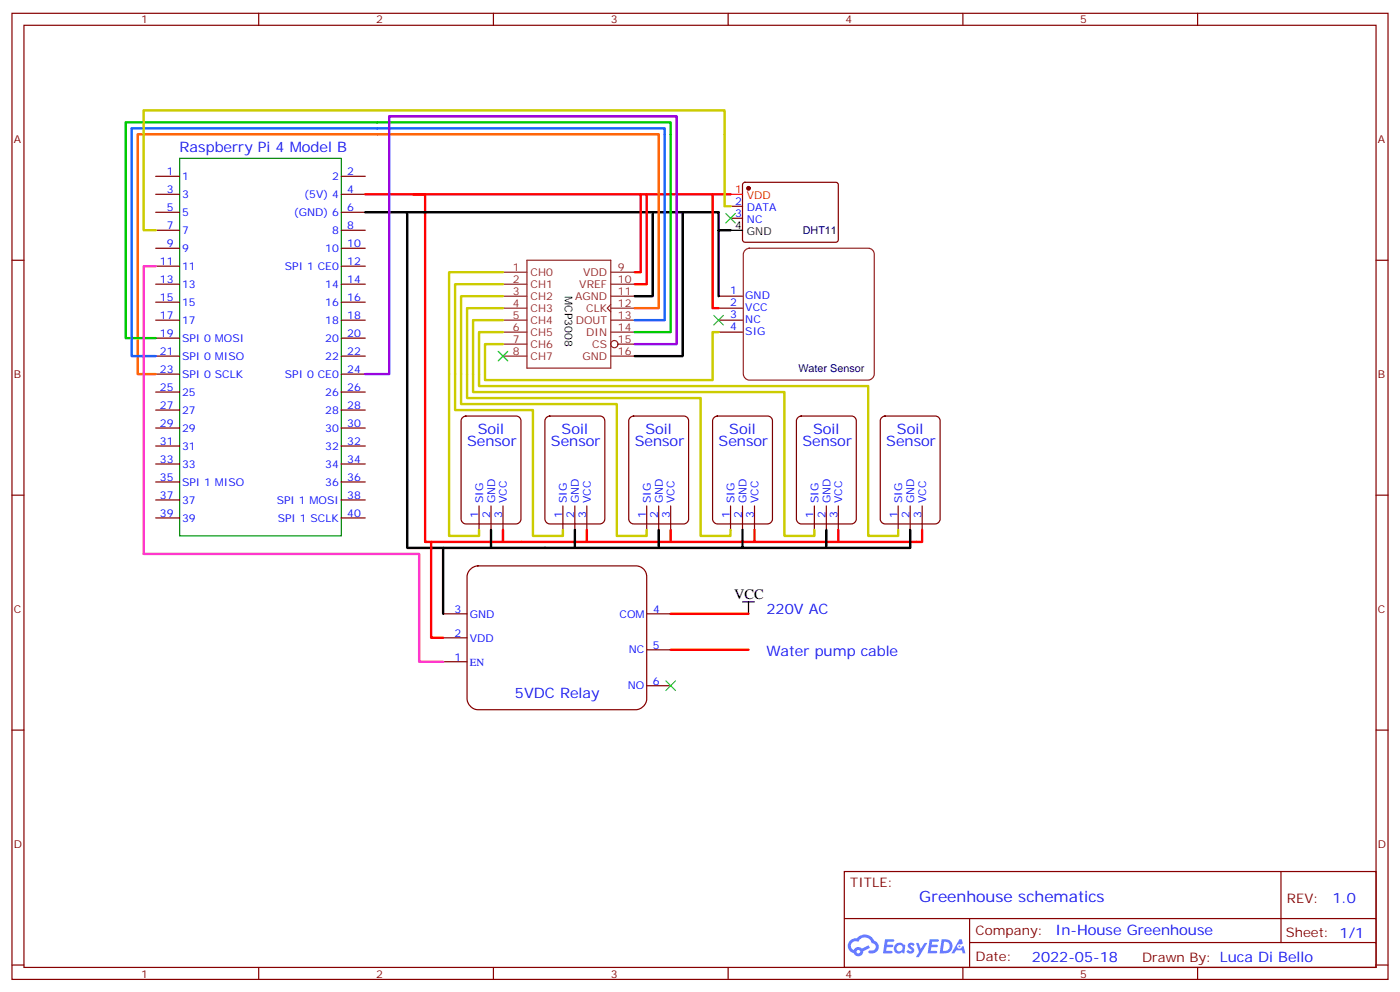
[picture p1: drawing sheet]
<svg xmlns="http://www.w3.org/2000/svg" width="412mm" height="292mm" viewBox="0 0 412 292" stroke-linecap="round" stroke-linejoin="round" font-family="sans-serif">
<g fill="#fff" stroke="#800000" stroke-width=".35">
<path d="M160.8 123l1.1-.6h14.8a1.41 1.41 0 0 1 1.5 1.5v28.9a1.51 1.51 0 0 1-1.5 1.4h-14.8a1.51 1.51 0 0 1-1.4-1.4v-28.9z"/>
<path d="M185.5 123l1.1-.6h14.8a1.41 1.41 0 0 1 1.4 1.5v28.9a1.51 1.51 0 0 1-1.4 1.4h-14.8a1.51 1.51 0 0 1-1.4-1.4v-28.9z"/>
<path d="M210.2 123l1.1-.6h14.8a1.41 1.41 0 0 1 1.4 1.5v28.9a1.51 1.51 0 0 1-1.4 1.4h-14.8a1.51 1.51 0 0 1-1.4-1.4v-28.9z"/>
<path d="M234.9 123l1.1-.6h14.8a1.41 1.41 0 0 1 1.4 1.5v28.9a1.51 1.51 0 0 1-1.4 1.4h-14.8a1.51 1.51 0 0 1-1.4-1.4v-28.9z"/>
<path d="M259.6 123l1.1-.6h14.8a1.41 1.41 0 0 1 1.4 1.5v28.9a1.51 1.51 0 0 1-1.4 1.4h-14.8a1.51 1.51 0 0 1-1.4-1.4v-28.9z"/>
<path d="M136.1 123l1.1-.6h14.8a1.41 1.41 0 0 1 1.5 1.5v28.9a1.51 1.51 0 0 1-1.5 1.4h-14.8a1.51 1.51 0 0 1-1.4-1.4v-28.9z"/>
</g>
<g fill="none" stroke="#870000" stroke-width=".35">
<path d="M3.5 3.9h405.4v284.4h-405.4zM7.1 7.4h398.2v277.3h-398.2zM76.2 3.9v3.5M145.3 3.9v3.5M214.5 3.9v3.5M283.6 3.9v3.5M352.8 3.9v3.5M3.5 76.6h3.6M405.3 76.6h3.6M3.5 145.7h3.6M405.3 145.7h3.6M3.5 214.9h3.6"/>
<path d="M405.3 214.9h3.6M248.7 256.5h156.6v28.2h-156.6zM377.3 256.5v20.9M248.7 270.4h156.5M285.6 277.4h119.6M285.6 270.4v14.1M3.5 284h3.6M76.2 284.7v3.6M145.3 284.7v3.6M214.5 284.7v3.6M283.6 284.7v3.6M352.8 284.7v3.6"/>
<path d="M405.3 284h3.6"/>
</g>
<g fill="#5487ff">
<path d="M267.7 277.7a1.22 1.22 0 0 1 1.7 .2l-.4 .6a.47 .47 0 0 0-.3-.4 .47 .47 0 0 0-.5 .2l.1 .2a1.14 1.14 0 0 1 .8 1.8 1.14 1.14 0 0 1-1.9 0l-.2-.2 .5-.6 .7 .5a.29 .29 0 0 0 .3-.3 .29 .29 0 0 0-.2-.3 1.04 1.04 0 0 1-.6-1.7z"/>
<path d="M260.7 276.4h2.4l.3 .2-.2 .5-1.8 .1-.1 .8h1.5l.3 .4-.3 .4h-1.6l-.2 1.1h1.7l.2 .3-.2 .3-2.6 .1z"/>
<path d="M273.8 276.4h2.4l.3 .2-.1 .5-1.8 .1-.2 .8h1.6l.3 .4-.4 .4h-1.6l-.1 1.1h1.7l.2 .3-.2 .3-2.6 .1z"/>
<path d="M282.6 276.4h.7l.3 1.3-.6 .3a.69 .69 0 0 0-1 .3 .69 .69 0 0 0 .4 .9 .69 .69 0 0 0 .9-.6l.5-.2 .6 2.2h-.8l-.2-.9h-1.8l-.5 .9h-.8z"/>
<path d="M269.8 277.5h.8l.6 1.8 1.1-1.8h.9l-2.6 4.2h-.8l.9-1.5z"/>
<path d="M277.4 276.4l-.6 4.2h1.3a2.11 2.11 0 0 0 2.5-2.1 2.11 2.11 0 0 0-2.5-2.1zM278.1 277.2a1.39 1.39 0 0 1 1.7 1.4 1.39 1.39 0 0 1-1.8 1.3h-.3z"/>
<path d="M263.7 278.1a1.54 1.54 0 0 0-.1 2.1 1.54 1.54 0 0 0 2.2 .1l.6 .3 .3-2.3-.2-.3h-.4a1.49 1.49 0 0 0-2.4 .1zM264 279.1a.94 .94 0 0 1 1.8 0 .94 .94 0 0 1-1.8 0z"/>
<path d="M250.4 276.8a2.18 2.18 0 0 0 1.1 3.7 1.44 1.44 0 0 0 1.6 .9 1.44 1.44 0 0 0 1.2-1.4l2-1-.5-.8-1.9 1a1.47 1.47 0 0 0-2.4 .4 1.39 1.39 0 0 1-.7-1.9 1.39 1.39 0 0 1 2-.5 2.12 2.12 0 0 1 2.2-1.3 2.12 2.12 0 0 1 1.9 1.7 1.14 1.14 0 0 1 1.1 1.4 1.14 1.14 0 0 1-1.7 .7 .43 .43 0 0 0-.5 .4 .43 .43 0 0 0 .4 .5 1.98 1.98 0 0 0 2.5-1.2 1.98 1.98 0 0 0-1.2-2.6 3.1 3.1 0 0 0-5.3-.6l-.9 .1zM252.3 280.1a.55 .55 0 0 1 1.1 0 .55 .55 0 0 1-1.1 0z"/>
<circle cx="282.6" cy="278.5" r=".26"/>
</g>
<path d="M52.9 46.6h47.6v111.1h-47.6z" fill="none" stroke="#008700" stroke-width=".35"/>
<g fill="none" stroke="#870000" stroke-width=".35">
<path d="M45.9 57.2h7M45.9 51.9h7M100.5 57.2h7.1M100.5 51.9h7.1M219 53.9l.4-.2h27.1l.4 .7v16.5l-.7 .4-27-.1-.5-.6v-16.2zM45.9 78.4h7M45.9 73.1h7M45.9 67.8h7M45.9 62.5h7M100.5 78.4h7.1M100.5 73.1h7.1M100.5 67.8h7.1"/>
<path d="M100.5 62.5h7.1M215.2 60.7h3.5M215.2 64.2h3.5M45.9 99.5h7M45.9 94.2h7M45.9 88.9h7M45.9 83.6h7M100.5 99.5h7.1M100.5 94.2h7.1M100.5 88.9h7.1M100.5 83.6h7.1M211.7 94.2h7"/>
<path d="M211.7 87.2h7M211.7 90.7h7M211.7 97.8h7M45.9 115.4h7M45.9 110.1h7M45.9 104.8h7M100.5 115.4h7.1M100.5 110.1h7.1M100.5 104.8h7.1M45.9 136.6h7M45.9 131.3h7M45.9 126h7"/>
<path d="M45.9 120.7h7M100.5 136.6h7.1M100.5 131.3h7.1M100.5 126h7.1M100.5 120.7h7.1M45.9 152.4h7M45.9 147.1h7M45.9 141.9h7M100.5 152.4h7.1M100.5 147.1h7.1M100.5 141.9h7.1M141.1 148.9v7.1"/>
<path d="M144.6 148.9v7.1M148.2 148.9v7.1M165.8 148.9v7.1M169.3 148.9v7.1M172.9 148.9v7.1M190.5 148.9v7.1M194 148.9v7.1M197.6 148.9v7.1M215.2 148.9v7.1M218.7 148.9v7.1M222.2 148.9v7.1M239.9 148.9v7.1"/>
<path d="M243.4 148.9v7.1M246.9 148.9v7.1M264.6 148.9v7.1M268.1 148.9v7.1M271.6 148.9v7.1"/>
</g>
<g fill="none" stroke="#8c2424" stroke-width=".35">
<path d="M155.2 76.6h24.7v31.7h-24.7zM219.5 73.6l1.2-.5h35.1a1.76 1.76 0 0 1 1.7 1.7v35.3a1.89 1.89 0 0 1-1.7 1.8h-35.1a1.89 1.89 0 0 1-1.7-1.8v-35.3zM148.2 80.1h7M148.2 83.6h7M148.2 87.2h7M148.2 90.7h7M148.2 94.2h7M148.2 97.8h7M179.9 89.6l-1 1.1 1 1.1M179.9 80.1h7.1M179.9 83.6h7.1M179.9 87.2h7.1"/>
<path d="M179.9 90.7h7.1M179.9 94.2h7.1M179.9 97.8h7.1M148.2 101.3h7M148.2 104.8h7M179.9 104.8h7.1M182 101.3h5"/>
<circle cx="181" cy="101.3" r="1.06"/>
</g>
<path d="M107.6 57.2h17.6v102.3h146.4v-3.5M121.7 57.2h93.5M188.7 57.2v22.9h-1.7M190.5 57.2v26.4h-3.5M209.9 57.2v33.5h1.8M148.2 156v3.5M172.9 156v3.5M197.6 156v3.5M222.2 156v3.5M246.9 156v3.5" fill="none" stroke="#f00" stroke-width=".71"/>
<path d="M107.6 62.5h12.3v98.8h148.2v-5.3M119.9 62.5h91.8v5.3h3.5M192.3 62.5v24.7h-5.3M201.1 62.5v42.3h-14.1M211.7 67.8v19.4M144.6 156v5.3M169.3 156v5.3M194 156v5.3M218.7 156v5.3M243.4 156v5.3" fill="none" stroke="#000" stroke-width=".71"/>
<path d="M215.2 60.7h-1.8v-28.2h-171.1v35.3h3.6M148.2 80.1h-15.9v77.6h8.8v-1.7M148.2 83.6h-14.1v37.1h22.9v37h8.8v-1.7M148.2 87.2h-12.4v31.7h45.9v38.8h8.8v-1.7M148.2 90.7h-10.6v26.5h68.8v40.5h8.8v-1.7M148.2 94.2h-8.9v21.2h91.8v42.3h8.8v-1.7M148.2 97.8h-7.1v15.8h114.7v44.1h8.8v-1.7M211.7 97.8h-1.8v14.1h-67v-10.6h5.3" fill="none" stroke="#cc0" stroke-width=".71"/>
<circle cx="220.5" cy="55.4" r=".53" fill="#870000" stroke="#870000" stroke-width=".35"/>
<path d="M215.2 57.2h3.5" fill="none" stroke="#f00" stroke-width=".35"/>
<path d="M215.2 67.8h3.5" fill="none" stroke="#000" stroke-width=".35"/>
<path d="M187 90.7h7v-51.2h-153.4v70.6h5.3" fill="none" stroke="#f60" stroke-width=".71"/>
<path d="M187 94.2h8.8v-56.4h-157v67h7.1" fill="none" stroke="#06f" stroke-width=".71"/>
<path d="M187 97.8h10.6v-61.8h-160.6v63.5h8.9" fill="none" stroke="#0c0" stroke-width=".71"/>
<path d="M187 101.3h12.3v-67h-84.6v75.8h-7.1" fill="none" stroke="#90f" stroke-width=".71"/>
<path d="M213.8 62.8l2.8 2.9M216.6 62.8l-2.8 2.9M210.3 92.8l2.8 2.8M213.1 92.8l-2.8 2.8M146.8 103.4l2.8 2.8M149.6 103.4l-2.8 2.8" fill="none" stroke="#3c3" stroke-width=".35"/>
<path d="M45.9 78.4h-3.6v84.6" fill="none" stroke="#f3c" stroke-width=".71"/>
<path d="M138.4 167.7a3.4 3.4 0 0 1 2.4-1.2h46.5a3.2 3.2 0 0 1 3.2 3.2v36a3.4 3.4 0 0 1-3.2 3.2h-46.5a3.4 3.4 0 0 1-3.2-3.2v-36l.1-.7z" fill="#fff" stroke="#870000" stroke-width=".35"/>
<path d="M130.5 194.8h7.1M130.5 187.7h7.1M130.5 180.7h7.1M190.5 180.7h7.1M190.5 191.2h7.1M190.5 201.8h7.1" fill="none" stroke="#870000" stroke-width=".35"/>
<path d="M130.5 161.3v19.4" fill="none" stroke="#000" stroke-width=".71"/>
<path d="M127 159.5v28.2h3.5M197.6 191.2h22.9M197.6 180.7h22.9" fill="none" stroke="#f00" stroke-width=".71"/>
<path d="M42.3 163h81.2v31.8h7" fill="none" stroke="#f3c" stroke-width=".71"/>
<path d="M218.7 177.1h3.5M220.5 177.1v3.6" fill="none" stroke="#000" stroke-width=".35"/>
<path d="M196.1 200.4l2.9 2.8M199 200.4l-2.9 2.8" fill="none" stroke="#3c3" stroke-width=".35"/>
<text font-size="4.6" fill="#00f" x="270.8" y="265.5">Greenhouse schematics</text>
<g font-size="4.2" fill="#00f">
<text x="52.9" y="44.8">Raspberry Pi 4 Model B</text>
<text x="137.6" y="131.3">Sensor</text>
<text x="140.7" y="127.7">Soil</text>
<text x="162.3" y="131.3">Sensor</text>
<text x="165.4" y="127.7">Soil</text>
<text x="187" y="131.3">Sensor</text>
<text x="190.1" y="127.7">Soil</text>
<text x="211.7" y="131.3">Sensor</text>
<text x="214.8" y="127.7">Soil</text>
<text x="236.4" y="131.3">Sensor</text>
<text x="239.5" y="127.7">Soil</text>
<text x="261.1" y="131.3">Sensor</text>
<text x="264.2" y="127.7">Soil</text>
<text x="225.8" y="180.7">220V AC</text>
<text x="225.8" y="193">Water pump cable</text>
<text x="151.7" y="205.4">5VDC Relay</text>
<text x="392.5" y="265.8">1.0</text>
<text x="310.9" y="275.3">In-House Greenhouse</text>
<text x="304" y="283.1">2022-05-18</text>
</g>
<text font-size="4.2" x="216.3" y="176.4">VCC</text>
<g font-size="3.9" fill="#800">
<text x="250.5" y="261.1">TITLE:</text>
<text x="379.1" y="265.8">REV:</text>
<text x="287.4" y="275.3">Company:</text>
<text x="378.7" y="275.9">Sheet: 1/1</text>
<text x="287.4" y="283">Date:</text>
<text x="336.4" y="283.1">Drawn By: Luca Di Bello</text>
</g>
<g font-size="3.2" fill="#800">
<text x="41.6" y="6.9">1</text>
<text x="110.8" y="6.9">2</text>
<text x="179.9" y="6.9">3</text>
<text x="249.1" y="6.9">4</text>
<text x="318.2" y="6.9">5</text>
<text x="4.1" y="42">A</text>
<text x="405.9" y="42">A</text>
<text x="4.1" y="111.2">B</text>
<text x="405.9" y="111.2">B</text>
<text x="4.1" y="180.3">C</text>
<text x="405.9" y="180.3">C</text>
<text x="4.1" y="249.4">D</text>
<text x="405.9" y="249.4">D</text>
<text x="41.6" y="287.7">1</text>
<text x="110.8" y="287.7">2</text>
<text x="179.9" y="287.7">3</text>
<text x="249.1" y="287.7">4</text>
<text x="318.2" y="287.7">5</text>
</g>
<g font-size="3.2" fill="#00f">
<text x="49.1" y="51.5">1</text>
<text x="53.6" y="53">1</text>
<text x="97.8" y="53">2</text>
<text x="102.3" y="51.5">2</text>
<text x="49.1" y="56.8">3</text>
<text x="53.6" y="58.2">3</text>
<text x="89.6" y="58.2">(5V) 4</text>
<text x="102.3" y="56.8">4</text>
<text x="49.1" y="62.1">5</text>
<text x="53.6" y="63.5">5</text>
<text x="86.5" y="63.5">(GND) 6</text>
<text x="102.3" y="62.1">6</text>
<text x="216.5" y="60.4">2</text>
<text x="216.5" y="63.9">3</text>
<text x="220" y="62.1">DATA</text>
<text x="220" y="65.7">NC</text>
<text x="49.1" y="67.4">7</text>
<text x="53.6" y="68.8">7</text>
<text x="97.8" y="68.8">8</text>
<text x="102.3" y="67.4">8</text>
<text x="47.1" y="78">11</text>
<text x="49.1" y="72.7">9</text>
<text x="53.6" y="74.1">9</text>
<text x="95.8" y="74.1">10</text>
<text x="102.3" y="78">12</text>
<text x="102.3" y="72.7">10</text>
<text x="47.1" y="83.3">13</text>
<text x="53.6" y="79.4">11</text>
<text x="83.9" y="79.4">SPI 1 CE0</text>
<text x="102.3" y="83.3">14</text>
<text x="47.1" y="88.6">15</text>
<text x="53.6" y="90">15</text>
<text x="53.6" y="84.7">13</text>
<text x="95.8" y="90">16</text>
<text x="95.8" y="84.7">14</text>
<text x="102.3" y="88.6">16</text>
<text x="215.1" y="86.7">1</text>
<text x="219.5" y="88.1">GND</text>
<text x="47.1" y="93.9">17</text>
<text x="53.6" y="95.3">17</text>
<text x="95.8" y="95.3">18</text>
<text x="102.3" y="93.9">18</text>
<text x="215.1" y="90.2">2</text>
<text x="215.1" y="93.7">3</text>
<text x="219.5" y="91.6">VCC</text>
<text x="219.5" y="95.1">NC</text>
<text x="47.1" y="99.2">19</text>
<text x="53.6" y="100.6">SPI 0 MOSI</text>
<text x="95.8" y="100.6">20</text>
<text x="102.3" y="99.2">20</text>
<text x="215.1" y="97.2">4</text>
<text x="219.5" y="98.7">SIG</text>
<text x="47.1" y="104.5">21</text>
<text x="53.6" y="105.9">SPI 0 MISO</text>
<text x="95.8" y="105.9">22</text>
<text x="102.3" y="104.5">22</text>
<text x="47.1" y="109.7">23</text>
<text x="53.6" y="111.2">SPI 0 SCLK</text>
<text x="83.9" y="111.2">SPI 0 CE0</text>
<text x="102.3" y="109.7">24</text>
<text x="47.1" y="115">25</text>
<text x="53.6" y="116.5">25</text>
<text x="95.8" y="116.5">26</text>
<text x="102.3" y="115">26</text>
<text x="47.1" y="125.6">29</text>
<text x="47.1" y="120.3">27</text>
<text x="53.6" y="121.7">27</text>
<text x="95.8" y="121.7">28</text>
<text x="102.3" y="125.6">30</text>
<text x="102.3" y="120.3">28</text>
<text x="47.1" y="130.9">31</text>
<text x="53.6" y="127">29</text>
<text x="95.8" y="127">30</text>
<text x="102.3" y="130.9">32</text>
<text x="47.1" y="136.2">33</text>
<text x="53.6" y="137.6">33</text>
<text x="53.6" y="132.3">31</text>
<text x="95.8" y="137.6">34</text>
<text x="95.8" y="132.3">32</text>
<text x="102.3" y="136.2">34</text>
<text x="47.1" y="141.5">35</text>
<text x="53.6" y="142.9">SPI 1 MISO</text>
<text x="95.8" y="142.9">36</text>
<text x="102.3" y="141.5">36</text>
<text x="47.1" y="146.8">37</text>
<text x="53.6" y="148.2">37</text>
<text x="81.5" y="148.2">SPI 1 MOSI</text>
<text x="102.3" y="146.8">38</text>
<text x="142.3" y="148.1" transform="rotate(-90 142.3 148.1)">SIG</text>
<text x="145.8" y="148.1" transform="rotate(-90 145.8 148.1)">GND</text>
<text x="149.3" y="148.1" transform="rotate(-90 149.3 148.1)">VCC</text>
<text x="167" y="148.1" transform="rotate(-90 167 148.1)">SIG</text>
<text x="170.5" y="148.1" transform="rotate(-90 170.5 148.1)">GND</text>
<text x="174" y="148.1" transform="rotate(-90 174 148.1)">VCC</text>
<text x="191.7" y="148.1" transform="rotate(-90 191.7 148.1)">SIG</text>
<text x="195.2" y="148.1" transform="rotate(-90 195.2 148.1)">GND</text>
<text x="198.7" y="148.1" transform="rotate(-90 198.7 148.1)">VCC</text>
<text x="216.4" y="148.1" transform="rotate(-90 216.4 148.1)">SIG</text>
<text x="219.9" y="148.1" transform="rotate(-90 219.9 148.1)">GND</text>
<text x="223.4" y="148.1" transform="rotate(-90 223.4 148.1)">VCC</text>
<text x="241.1" y="148.1" transform="rotate(-90 241.1 148.1)">SIG</text>
<text x="244.6" y="148.1" transform="rotate(-90 244.6 148.1)">GND</text>
<text x="248.1" y="148.1" transform="rotate(-90 248.1 148.1)">VCC</text>
<text x="265.8" y="148.1" transform="rotate(-90 265.8 148.1)">SIG</text>
<text x="269.3" y="148.1" transform="rotate(-90 269.3 148.1)">GND</text>
<text x="272.8" y="148.1" transform="rotate(-90 272.8 148.1)">VCC</text>
<text x="47.1" y="152.1">39</text>
<text x="53.6" y="153.5">39</text>
<text x="81.8" y="153.5">SPI 1 SCLK</text>
<text x="102.3" y="152.1">40</text>
<text x="140.9" y="152.6" transform="rotate(-90 140.9 152.6)">1</text>
<text x="144.4" y="152.6" transform="rotate(-90 144.4 152.6)">2</text>
<text x="147.9" y="152.6" transform="rotate(-90 147.9 152.6)">3</text>
<text x="165.6" y="152.6" transform="rotate(-90 165.6 152.6)">1</text>
<text x="169.1" y="152.6" transform="rotate(-90 169.1 152.6)">2</text>
<text x="172.6" y="152.6" transform="rotate(-90 172.6 152.6)">3</text>
<text x="190.3" y="152.6" transform="rotate(-90 190.3 152.6)">1</text>
<text x="193.8" y="152.6" transform="rotate(-90 193.8 152.6)">2</text>
<text x="197.3" y="152.6" transform="rotate(-90 197.3 152.6)">3</text>
<text x="215" y="152.6" transform="rotate(-90 215 152.6)">1</text>
<text x="218.5" y="152.6" transform="rotate(-90 218.5 152.6)">2</text>
<text x="222" y="152.6" transform="rotate(-90 222 152.6)">3</text>
<text x="239.7" y="152.6" transform="rotate(-90 239.7 152.6)">1</text>
<text x="243.2" y="152.6" transform="rotate(-90 243.2 152.6)">2</text>
<text x="246.7" y="152.6" transform="rotate(-90 246.7 152.6)">3</text>
<text x="264.4" y="152.6" transform="rotate(-90 264.4 152.6)">1</text>
<text x="267.9" y="152.6" transform="rotate(-90 267.9 152.6)">2</text>
<text x="271.4" y="152.6" transform="rotate(-90 271.4 152.6)">3</text>
<text x="133.9" y="180.5">3</text>
<text x="138.4" y="181.9">GND</text>
<text x="182.5" y="181.9">COM</text>
<text x="192.4" y="180.5">4</text>
<text x="133.9" y="187.5">2</text>
<text x="138.4" y="188.9">VDD</text>
<text x="192.3" y="190.9">5</text>
<text x="133.9" y="194.6">1</text>
<text x="138.4" y="196">EN</text>
<text x="185.2" y="192.3">NC</text>
<text x="184.9" y="202.9">NO</text>
<text x="192.3" y="201.5">6</text>
</g>
<g font-size="3.2" fill="#f00">
<text x="216.5" y="56.8">1</text>
<text x="220" y="58.6">VDD</text>
</g>
<g font-size="3.2">
<text x="216.5" y="67.4">4</text>
<text x="220" y="69.2">GND</text>
<text x="166.4" y="87.2" transform="rotate(90 166.4 87.2)">MCP3008</text>
</g>
<g font-size="3.2" fill="#000080">
<text x="236.5" y="68.9">DHT11</text>
<text x="235.2" y="109.5">Water Sensor</text>
</g>
<g font-size="3.2" fill="#8d2323">
<text x="151.1" y="79.8">1</text>
<text x="151.1" y="83.3">2</text>
<text x="156.3" y="81.2">CH0</text>
<text x="171.8" y="81.2">VDD</text>
<text x="182" y="79.8">9</text>
<text x="182" y="83.3">10</text>
<text x="151.1" y="86.8">3</text>
<text x="156.3" y="84.7">CH1</text>
<text x="156.3" y="88.2">CH2</text>
<text x="169.4" y="88.2">AGND</text>
<text x="170.7" y="84.7">VREF</text>
<text x="182" y="86.8">11</text>
<text x="151.1" y="90.3">4</text>
<text x="151.1" y="93.9">5</text>
<text x="156.3" y="91.8">CH3</text>
<text x="156.3" y="95.3">CH4</text>
<text x="169.6" y="95.3">DOUT</text>
<text x="172.7" y="91.8">CLK</text>
<text x="182" y="90.3">12</text>
<text x="182" y="93.9">13</text>
<text x="151.1" y="97.4">6</text>
<text x="151.1" y="100.9">7</text>
<text x="156.3" y="98.8">CH5</text>
<text x="172.7" y="98.8">DIN</text>
<text x="182" y="97.4">14</text>
<text x="182" y="100.9">15</text>
<text x="151.1" y="104.5">8</text>
<text x="156.3" y="102.3">CH6</text>
<text x="156.3" y="105.9">CH7</text>
<text x="171.6" y="105.9">GND</text>
<text x="174.5" y="102.3">CS</text>
<text x="182" y="104.5">16</text>
</g>
</svg>
